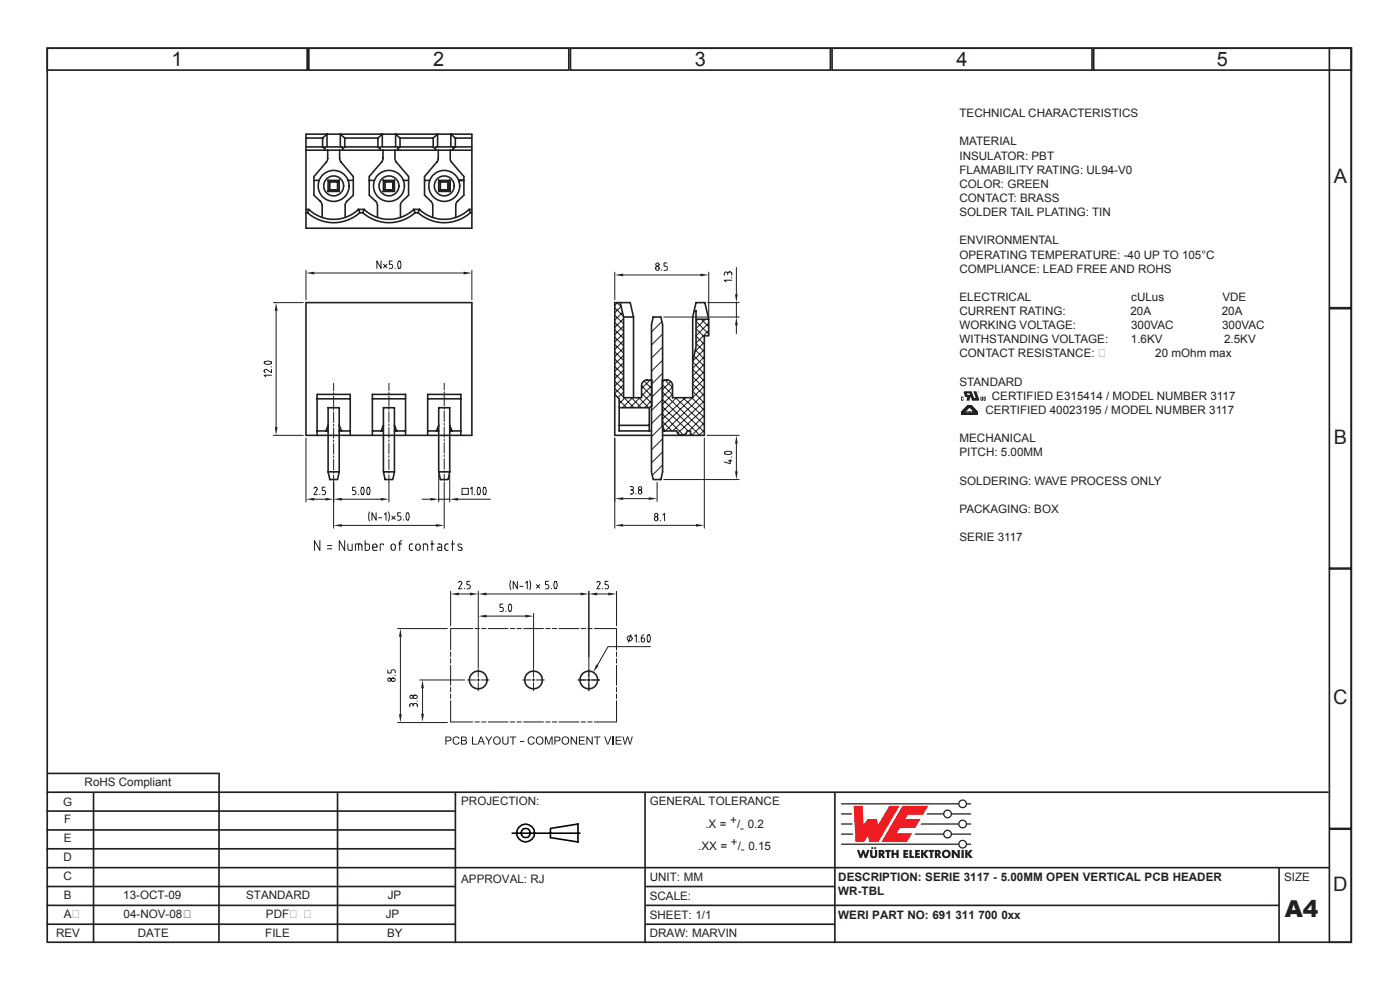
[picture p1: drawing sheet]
<svg xmlns="http://www.w3.org/2000/svg" width="297mm" height="210mm" viewBox="0 0 297 210" stroke-linecap="round" stroke-linejoin="round" font-family="sans-serif">
<g fill="none" stroke="#231f20" stroke-width=".35">
<path d="M10 10.2h276.7v189.7h-276.7zM10 10.2h55.2v4.7h-55.2zM65.5 10.2h55.2v4.7h-55.2zM121 10.2h55.2v4.7h-55.2zM176.5 10.2h55.2v4.7h-55.2zM232 10.2h54.7v4.7h-54.7zM282 10.2h4.7v55.1h-4.7zM282 65.5h4.7v55h-4.7zM282 120.7h4.7v55h-4.7zM9.8 168h272M9.8 176h86.7M9.8 172h86.7"/>
<path d="M9.9 164.1h36.7M19.8 168v32M46.5 164l-.1 36M71.6 168v32M96.6 168v32M136.8 168v32M177.1 168v32M282 175.9h4.7v24h-4.7zM9.8 192h86.7M9.8 188h86.7M9.8 196h86.7M9.8 184h272.2"/>
<path d="M9.8 180h86.7M137 192h134.3M137 188h40.1M137 196h40.1M271.3 184v16"/>
</g>
<g fill="none" stroke="#000" stroke-width=".34">
<path d="M108.6 176.7h14.4M116.8 175.7l5.8-.9v3.8l-5.8-.9z"/>
<circle cx="111.5" cy="176.7" r="1.88"/>
<circle cx="111.5" cy="176.7" r="1.02"/>
</g>
<g fill="#ee1d23">
<path d="M181.1 170.9h1.9l.2 4 .9-1.2h2l.2 1.3 2.4-4.1h2.1l-4.5 7.7h-1.9l-.2-1.3-.9 1.3h-1.8z"/>
<path d="M191.4 170.9h5.5l-1.1 1.9h-3.2l-.6 .9h3.3l-1.1 1.9h-3.3l-.6 1.1h3.2l-1.1 1.9h-5.4z"/>
</g>
<g fill="#231f20">
<path d="M181.8 180.3h.5l.3 1 .3-1h.4l.3 1 .4-1h.5l-.6 1.7h-.5l-.3-1-.3 1h-.4z"/>
<path d="M184.6 180.3h.5v1.2l.2 .1 .3-.1v-1.2h.5v1.1a.76 .76 0 0 1-.8 .6 .76 .76 0 0 1-.7-.6z"/>
<path d="M187.8 180.3h1.2v.4h-.4v1.3h-.5l.1-1.3h-.4z"/>
<path d="M189.1 180.3h.5v.6h.6v-.6h.5l-.1 1.7h-.4v-.7h-.6v.7h-.5z"/>
<path d="M191.6 180.3h1.1v.4h-.6v.2h.5v.4h-.5v.3h.6v.4h-1.1z"/>
<path d="M192.9 180.3h.5v1.3h.5v.4h-1z"/>
<path d="M194.1 180.3h1v.4h-.5v.2h.5v.4h-.5v.3h.6v.4h-1.1z"/>
<path d="M195.4 180.3h.5v.7l.5-.7h.6l-.7 .8 .7 .9h-.6l-.5-.7v.7h-.5z"/>
<path d="M197 180.3h1.2v.4h-.4v1.3h-.5v-1.3h-.3z"/>
<path d="M201.9 180.3h.5l.8 1-.1-1h.5v1.7h-.5l-.7-1.1v1.1h-.5z"/>
<path d="M204 180.3h.5v1.7h-.5z"/>
<path d="M204.7 180.3h.5v.7l.5-.7h.6l-.6 .8 .7 .9h-.6l-.6-.7v.7h-.5z"/>
<circle cx="185" cy="179.9" r=".22"/>
<circle cx="185.7" cy="179.9" r=".22"/>
</g>
<g fill="#231f20">
<path d="M186.4 180.3h.5a.55 .55 0 0 1 .7 .3 .55 .55 0 0 1-.3 .7l.5 .7h-.5l-.4-.6v.6h-.5zM186.9 180.7v.3h.2v-.2z" fill-rule="evenodd"/>
<path d="M198.3 180.3h.6a.55 .55 0 0 1 .6 .3 .55 .55 0 0 1-.2 .7l.4 .7h-.5l-.4-.6v.6h-.5zM198.8 180.7v.3h.2l.1-.2z" fill-rule="evenodd"/>
<path d="M199.8 181.1a.95 .95 0 0 1 1.9 0 .95 .95 0 0 1-1.9 0zM200.3 181.2a.5 .5 0 0 0 1 0 .5 .5 0 0 0-1 0z" fill-rule="evenodd"/>
</g>
<path d="M178.4 176.9h2.6M178.4 174.8h2.4M178.4 172.6h2.3" fill="none" stroke="#231f20" stroke-width=".27"/>
<g fill="#231f20">
<path d="M203.5 170.5a.7 .7 0 0 1 1.4 0 .7 .7 0 0 1-1.4 0zM178.4 170.4h24.9a.94 .94 0 0 1 .9-.8 .94 .94 0 0 1 1 .8h.8v.2h-.8a.94 .94 0 0 1-1 .9 .94 .94 0 0 1-.9-.9h-24.9z" fill-rule="evenodd"/>
<path d="M200.3 172.6a.7 .7 0 0 1 1.4 0 .7 .7 0 0 1-1.4 0zM196.7 172.5h3.4a.94 .94 0 0 1 .9-.8 .94 .94 0 0 1 1 .8h4v.3h-4a.94 .94 0 0 1-1 .8 .94 .94 0 0 1-.9-.8h-3.6z" fill-rule="evenodd"/>
<path d="M203.5 174.8a.7 .7 0 0 1 1.4 0 .7 .7 0 0 1-1.4 0zM195.4 174.7h7.9a.94 .94 0 0 1 .9-.9 .94 .94 0 0 1 1 .9h.8v.2h-.8a.94 .94 0 0 1-1 .8 .94 .94 0 0 1-.9-.8h-8z" fill-rule="evenodd"/>
<path d="M200.3 176.9a.7 .7 0 0 1 1.4 0 .7 .7 0 0 1-1.4 0zM194.2 176.8h5.9a.94 .94 0 0 1 .9-.8 .94 .94 0 0 1 1 .8h4v.3h-4a.94 .94 0 0 1-1 .8 .94 .94 0 0 1-.9-.8h-6.1z" fill-rule="evenodd"/>
<path d="M203.5 179.1a.7 .7 0 0 1 1.4 0 .7 .7 0 0 1-1.4 0zM178.4 178.9h24.9a.94 .94 0 0 1 .9-.8 .94 .94 0 0 1 1 .8h.8v.3h-.8a.94 .94 0 0 1-1 .8 .94 .94 0 0 1-.9-.8h-24.9z" fill-rule="evenodd"/>
</g>
<path d="M64.9 57.3v6.3M66.7 57.9h31.6M100.1 57.3v6.3" fill="none" stroke="#231f20" stroke-width=".22"/>
<g fill="#231f20">
<path d="M64.9 57.9l1.8-.3v.6z"/>
<path d="M98.3 57.6l1.8 .3-1.8 .3z"/>
</g>
<path d="M80.8 55.4v1.5l-.8-1.5v1.5M81.4 56.1l.7 .7M82.1 56.1l-.7 .7M83.2 55.4h-.6v.7h.4a.44 .44 0 0 1 .3 .4 .44 .44 0 0 1-.3 .4h-.4M83.8 56.9h.1M84.5 55.4h.1a.89 .89 0 0 1 .1 1.6l-.2-.1a1.49 1.49 0 0 1 0-1.5zM70.8 102.3v9.7M72.5 111.4h20M94.2 102.3v9.7" fill="none" stroke="#231f20" stroke-width=".22"/>
<g fill="#231f20">
<path d="M70.8 111.4l1.7-.2v.5z"/>
<path d="M92.5 111.2l1.7 .2-1.7 .3z"/>
</g>
<g fill="none" stroke="#231f20" stroke-width=".22">
<path d="M58 64.2h6.3M58.6 66v24.6M58 92.3h6.3M78.4 108.6l-.2 .8 .2 1.1M79.8 108.8v1.6l-.9-1.6v1.6M80.3 109.8h.7M81.5 109.1l.4-.3v1.6M82.4 108.6l.2 .8-.2 1.1M83.1 109.5l.7 .7M83.8 109.5l-.7 .7M85 108.8h-.6v.7h.3a.45 .45 0 0 1 .4 .4 .45 .45 0 0 1-.4 .5h-.3M85.6 110.3v.1"/>
<path d="M86.3 108.9l.2-.1a1.05 1.05 0 0 1 0 1.6l-.2-.1a1.6 1.6 0 0 1 0-1.4z"/>
</g>
<g fill="#231f20">
<path d="M58.3 90.6h.6l-.3 1.7z"/>
<path d="M58.6 64.2l.3 1.8h-.6z"/>
</g>
<path d="M56.1 76.8a1.14 1.14 0 0 1 1.5 .1 1.07 1.07 0 0 1-1.6 0zM57.5 77.8h.1M57.6 79.6h-1.6l.4 .3M57.6 78.4v.7l-1-.7a.35 .35 0 0 0-.5 .2 .35 .35 0 0 0 .2 .5M89.5 105.9h1.8M93.1 100.7v5.8M93.1 105.9h2.3M95.4 100.7v5.8M97.2 105.9h6.8" fill="none" stroke="#231f20" stroke-width=".22"/>
<g fill="#231f20">
<path d="M91.3 105.6l1.8 .3-1.8 .3z"/>
<path d="M95.4 105.9l1.8-.3v.6z"/>
</g>
<path d="M98 103.6h1.3v1.3h-1.3zM99.8 103.7l.4-.4v1.6M100.7 104.9h.1M101.4 103.4l.2-.1a1.09 1.09 0 0 1 0 1.6h-.2a1.49 1.49 0 0 1 0-1.5zM102.6 103.4l.2-.1a1.05 1.05 0 0 1 0 1.6h-.2a1.64 1.64 0 0 1 0-1.5zM95.6 125.4v7.3M97.4 126h2.3M101.5 125.4v16.4" fill="none" stroke="#231f20" stroke-width=".22"/>
<g fill="#231f20">
<path d="M99.7 125.7l1.8 .3-1.8 .3z"/>
<path d="M95.6 126l1.8-.3v.6z"/>
</g>
<path d="M97.3 123.6a.36 .36 0 0 1 .5-.3 .36 .36 0 0 1 .1 .6l-.6 1h.7M98.5 124.8v.1M99.7 123.3h-.6v.7h.3a.45 .45 0 0 1 .4 .5 .45 .45 0 0 1-.4 .4h-.3M103.2 130.7h8.2M113.2 130.1v11.7" fill="none" stroke="#231f20" stroke-width=".22"/>
<g fill="#231f20">
<path d="M101.5 130.7l1.7-.3v.6z"/>
<path d="M111.4 130.4l1.8 .3-1.8 .3z"/>
</g>
<path d="M103.2 126h20M106.7 128.1h-.6v.8h.3a.44 .44 0 0 1 .4 .4 .44 .44 0 0 1-.4 .4h-.3M107.3 129.6v.1M108 128.2h.1a.89 .89 0 0 1 .1 1.5l-.2-.1a1.49 1.49 0 0 1 0-1.4zM124.9 125.4v16.4" fill="none" stroke="#231f20" stroke-width=".22"/>
<g fill="#231f20">
<path d="M101.5 126l1.7-.3v.6z"/>
<path d="M123.2 125.7l1.7 .3-1.7 .3z"/>
</g>
<g fill="none" stroke="#231f20" stroke-width=".22">
<path d="M108.4 123.2l-.2 .7 .2 1.2M109.8 123.3v1.6l-.9-1.6v1.6M110.3 124.4h.7M111.5 123.7l.4-.4v1.6M112.4 123.2l.2 .7-.2 1.2M113.8 124l.7 .7M114.5 124l-.7 .7M116.4 123.3h-.7v.7h.4a.45 .45 0 0 1 .4 .5 .45 .45 0 0 1-.4 .4h-.4M117 124.8v.1M117.7 123.4l.2-.1a1.09 1.09 0 0 1 0 1.6l-.2-.1a1.46 1.46 0 0 1 0-1.4zM124.9 125.4v14M126.7 126h2.3"/>
<path d="M130.8 125.4v7.3"/>
</g>
<g fill="#231f20">
<path d="M124.9 126l1.8-.3v.6z"/>
<path d="M129 125.7l1.8 .3-1.8 .3z"/>
</g>
<path d="M126.6 123.6a.35 .35 0 0 1 .5-.3 .35 .35 0 0 1 .2 .6l-.7 1h.7M127.9 124.8v.1M129 123.3h-.6v.7h.3a.45 .45 0 0 1 .4 .5 .45 .45 0 0 1-.4 .4h-.3M89 144.2h9.6M89.6 146v5.4" fill="none" stroke="#231f20" stroke-width=".22"/>
<g fill="#231f20">
<path d="M89.6 144.2l.3 1.8h-.6z"/>
<path d="M89.3 151.4h.6l-.3 1.7z"/>
</g>
<g fill="none" stroke="#231f20" stroke-width=".22">
<path d="M84.4 133.3h10.5M84.9 135.1v16.4M84.4 153.3h10.5M87.7 149.6a.36 .36 0 0 0-.4-.4 .36 .36 0 0 0-.4 .4v.3M87.7 149.6a.44 .44 0 0 1 .4-.4 .44 .44 0 0 1 .4 .4v.3M87.7 149.6v.1M88.5 148.7h.1"/>
<circle cx="87.3" cy="147.8" r=".36"/>
<circle cx="88.1" cy="147.9" r=".41"/>
</g>
<g fill="#231f20">
<path d="M84.9 133.3l.3 1.8h-.6z"/>
<path d="M84.6 151.5h.6l-.3 1.8z"/>
</g>
<g fill="none" stroke="#231f20" stroke-width=".22">
<path d="M130.4 92.9v13.5M132.2 105.8h5.4M139.4 102.3v4.1M82.3 142.2v.6h.7v-.4a.45 .45 0 0 1 .4-.4 .45 .45 0 0 1 .4 .4v.4M83.8 143.3h.1"/>
<circle cx="82.6" cy="144.2" r=".35"/>
<circle cx="83.4" cy="144.2" r=".41"/>
</g>
<g fill="#231f20">
<path d="M137.6 105.5l1.8 .3-1.8 .3z"/>
<path d="M130.4 105.8l1.8-.3v.6z"/>
</g>
<g fill="none" stroke="#231f20" stroke-width=".22">
<path d="M150 92.3h6.8M156.2 94.1v5.9M133.7 103.2h.3a.35 .35 0 0 1 .4 .4 .35 .35 0 0 1-.4 .3M133.8 103.9h.2M134 103.9a.45 .45 0 0 1 .4 .5 .45 .45 0 0 1-.4 .4h-.3M134.9 104.7v.1M140.8 101.7h16"/>
<circle cx="135.7" cy="104.4" r=".41"/>
<circle cx="135.8" cy="103.6" r=".36"/>
</g>
<g fill="#231f20">
<path d="M156.2 92.3l.3 1.8h-.6z"/>
<path d="M155.9 100h.6l-.3 1.7z"/>
</g>
<path d="M156.2 56.7v5.7M140.8 67.3h16M150.1 64.2h6.7M156.2 64.2v3.1M156.2 69v1.8M153.8 95.9a1.12 1.12 0 0 1 1.4 .2 1.09 1.09 0 0 1-1.5 0zM154.5 97.7h.7M154.9 97.5v.9l-1.2-.4M155.2 97h.1" fill="none" stroke="#231f20" stroke-width=".22"/>
<g fill="#231f20">
<path d="M156.2 67.3l.3 1.7h-.6z"/>
<path d="M155.9 62.4h.6l-.3 1.8z"/>
</g>
<path d="M130.4 57.7v5.9M132.2 58.3h16.4M150.4 57.7v9.4M154.4 58a.35 .35 0 0 0-.4-.3 .35 .35 0 0 0-.3 .3v.4M154.4 58a.45 .45 0 0 1 .4-.3 .45 .45 0 0 1 .4 .3v.4M154.4 58v.2M155.2 58.9h.1M155.2 59.4h-1.5l.3 .4" fill="none" stroke="#231f20" stroke-width=".22"/>
<g fill="#231f20">
<path d="M148.6 58l1.8 .3-1.8 .3z"/>
<path d="M130.4 58.3l1.8-.3v.6z"/>
</g>
<g fill="none" stroke="#231f20" stroke-width=".22">
<path d="M140.3 57.3v.1M141.5 55.8h-.6v.7h.3a.45 .45 0 0 1 .4 .4 .45 .45 0 0 1-.4 .5h-.3M130.4 79.3l1.9 1.9M130.4 77.7l1.9 1.9M130.4 76.2l1.9 1.8M130.4 74.6l1.9 1.9M130.4 73l1.9 1.9M130.4 71.5l1.9 1.9M130.4 69.9l1.9 1.9M130.4 68.4l1.9 1.9M130.4 66.8l1.9 1.9M130.4 65.3l1.9 1.8"/>
<path d="M130.9 64.2l.9 .9M131 64.2l-.6 .6M131.8 65l-1.4 1.4M132.1 66.3l-1.7 1.6M132.3 67.6l-1.9 1.9M132.3 69.1l-1.9 1.9M132.3 70.7l-1.9 1.9M132.3 72.3l-1.9 1.8M132.3 73.8l-1.9 1.9M132.3 75.4l-1.9 1.8M132.3 76.9l-1.9 1.9M132.3 78.5l-1.9 1.8"/>
<path d="M140.4 68.2l-2.2 2.2M140.6 79.2l-2.4 2.3M140.6 76.4l-2.4 2.3M140.6 73.6l-2.4 2.4M140.6 70.8l-2.4 2.4M147 79.9l2.4 2.5M147 78.4l2.4 2.4M147 76.8l2.4 2.5M147.2 75.5l2.2 2.2M147.5 74.2l1.9 2M147.7 71.3l1.7 1.7M147.7 69.7l1.7 1.8"/>
<path d="M148.1 67.7l-.4 .4 2.7 2.8M148.8 67.7l1.6 1.6M149.4 72.6l-2 2M149.4 74.1l-2.4 2.5M149.4 75.7l-2.4 2.5M149.4 77.3l-2.4 2.4M149.4 78.8l-2.4 2.5M149.6 67.7l-1.9 2M150.4 67.7v.1M150.4 68.5l-2.7 2.7M150.4 70.1l-2.7 2.7 1.7 1.8M130.4 82.4l1.9 1.9"/>
<path d="M130.4 80.8l1.9 1.9M131.4 86.4v.1M131.4 84.9l1.6 1.6M132.3 80l-1.9 1.9M132.3 81.6l-1.9 1.9M132.3 83.1l-1.2 1.2M132.4 84.4l2.1 2.1M132.6 84.4l-1.2 1.2M134 84.4l2.1 2.1M134.2 84.4l-2.1 2.1M135.5 84.4l2.1 2.1M135.7 84.4l-2.1 2.1"/>
<path d="M136.1 83.4l2.1 2.1M136.1 81.9l2.1 2.1M136.6 80.8l1.6 1.6M137.9 80.6l-1.8 1.8M138 80.6l.2 .3M138.2 87.1l2.4-2.4 7.9 7.6M138.2 81.9l-2.1 2.1M138.2 83.4l-3 3.1M138.2 85l-1.5 1.5M140.5 89.4l2 2M140.5 87.8l4.4 4.4M140.5 86.2l5.5 5.2"/>
<path d="M140.6 98.6l-2.2 2.2M140.6 87.5l-2.4 2.4M140.6 95.9l-2.4 2.3M140.6 93.1l-2.4 2.3M140.6 90.3l-2.4 2.3M140.6 82l-2.4 2.3M140.6 83.2l8.8 8.5M140.6 81.6l2.1 2.1M141 80.6l-.4 .5M141.1 80.6l1.6 1.6M142.3 80.9l-1.7 1.8M142.7 82.1l-2.1 2.1"/>
<path d="M142.7 83.6l-2.2 2.2M143.3 84.4l6.1 5.7M143.5 84.4l-3 3M144.8 84.4l4.6 4.1M145.4 84.4l-4.9 4.5M145.6 91.9l-.2 .3M146.5 91.9l.5 .4M146.8 84.4l2.6 2.6M147 83l2.4 2.5M147 81.5l2.4 2.4M149.4 80.4l-2.4 2.4M149.4 81.9l-8.8 8.5"/>
<path d="M149.4 83.5l-8.3 7.9M149.4 85.1l-6.7 6.3M149.4 86.6l-5.7 5.3M149.4 88.1l-3.3 3.3M149.4 89.7l-2.6 2.6M149.4 91.3l-1.1 1M67.9 114.7v2.1l-1.2-2.1v2.1M69.5 116.4h.9M69.5 115.7h.9M73.1 114.7v2.1l-1.1-2.1v2.1M73.8 115.4v1.1l.4 .3h.5v-1.4M75.4 116.8v-1.4l1.3 .1 .1 1.3"/>
<path d="M76.1 115.4v1.4M77.5 114.7v2.1l.6-.1 .3-.3v-.8l-.3-.2h-.6M79.1 116.1h.9a.48 .48 0 0 0-.3-.7 .48 .48 0 0 0-.6 .4l.1 .8 .8 .2M81.4 115.6v-.2h-.7v1.4M83.1 115.5l.3-.1 .3 .1 .2 .8a.46 .46 0 0 1-.5 .5 .46 .46 0 0 1-.4-.5zM84.6 115.4h.6M85.2 114.7l-.4 .3v1.8M87.5 115.4h-.4l-.3 .4 .2 .8 .5 .2M88.4 115.5l.3-.1 .3 .1 .1 .8a.46 .46 0 0 1-.4 .5 .46 .46 0 0 1-.5-.5zM89.8 116.8v-1.4l.8 .1 .1 1.3M91.4 115.4h.7M91.6 114.7v2.1"/>
<path d="M92.9 115.4h.6l.2 .2v1.2h-.6a.34 .34 0 0 1-.3-.4 .34 .34 0 0 1 .3-.3h.6M95.1 115.4h-.5l-.2 .4 .1 .8 .6 .2M95.8 115.4h.7M96 114.7v2.1M97.9 115.5l-.6-.1-.2 .3 .2 .2 .7 .4v.3l-.2 .2-.7-.2M95.6 138.3v1M95.6 139.7v1M100.3 133.3h-4.7v4.6M100.8 133.3h.9M102.2 133.3h.9M103.6 133.3h4.2M108.3 133.3h.9"/>
<path d="M109.7 133.3h.9M111.1 133.3h4.2M115.8 133.3h.9M117.2 133.3h.9M118.6 133.3h4.2M123.3 133.3h.9M124.7 133.3h.9M126.1 133.3h4.7v4.6M130.8 138.3v1M130.8 139.7v1M133.8 134.6l-.5 1.6M134.6 135l.4-.4v1.6"/>
<path d="M135.5 136.1v.1M136.6 134.6a.92 .92 0 0 0-.2 1.6 .48 .48 0 0 0 .4-.4 .48 .48 0 0 0-.3-.5h-.5M137.5 134.6h.1a1.05 1.05 0 0 1 0 1.6l-.1-.1a1.38 1.38 0 0 1 0-1.5zM138 137.2h-9l-2.3 3.9M95.6 148.6v4.5h4.7M95.6 141.1v4.3M95.6 145.8v1M95.6 147.2v1M100.8 153.1h.9M102.2 153.1h.9M103.6 153.1h4.2M108.3 153.1h.9"/>
<path d="M109.7 153.1h.9M111.1 153.1h4.2M115.8 153.1h.9M117.2 153.1h.9M118.6 153.1h4.2M123.3 153.1h.9M124.7 153.1h.9M130.8 148.6v4.5h-4.7M130.8 141.1v4.3M130.8 145.8v1M130.8 147.2v1"/>
<circle cx="139.4" cy="56.9" r=".41"/>
<circle cx="139.5" cy="56.1" r=".36"/>
<circle cx="133.6" cy="135.4" r=".53"/>
</g>
<g fill="none" stroke="#231f20" stroke-width=".34">
<path d="M64.9 28.5h35.2v19.9h-35.2zM64.9 31.9h35.2M64.9 29.3h3.5M64.9 31.2h3.5M66.6 38.3h1.1M68.4 31.2l.5 .4M68.4 29.3l1-.8v2.7M68.4 29.3v1.9M68.9 31.9v-.7h3.8v.7M69.5 31.9l-.1 2.3-2.8 3.2v4l1.6 1.7 .1 3M69.6 38.3l.4 .3h1.6M69.6 38.3h2.4"/>
<path d="M69.6 38.3v2.3M70 38.6v1.7M71.6 38.6v1.7M72 38.3l-.4 .3M72 38.3v2.3M72.1 31.9l.1 2.2 2.7 3.3v4l-1.6 1.7-.1 3M73.1 29.3h7.1l.9-.8v2.7M73.1 31.2h7.1M73.1 31.2l-.4 .4M73.1 29.3l-.9-.8v2.7M73.1 29.3v1.9M73.9 38.3h1"/>
<path d="M78.3 38.3h1.1M80.2 31.2l.4 .4M80.2 29.3v1.9M80.6 31.9v-.7h3.8v.7M81.2 31.9l-.1 2.2-2.8 3.3v4l1.7 1.7 .1 3M81.3 38.3l.4 .3h1.6M81.3 38.3h2.4M81.3 38.3v2.3M81.7 38.6v1.7M83.3 38.6v1.7M83.7 38.3l-.4 .3M83.7 38.3v2.3"/>
<path d="M83.8 31.9l.1 2.2 2.8 3.3v4l-1.7 1.7v3M83.9 31.2v-2.7l1 .8v1.9M84.9 29.3h7l.9-.8v2.7M84.9 31.2h7M84.9 31.2l-.5 .4M85.6 38.3h1.1M90.1 38.3h1.1M91.9 31.2l.5 .4M91.9 29.3v1.9M92.4 31.9v-.7h3.7v.7M93 31.9l-.1 2.2-2.8 3.3v4l1.6 1.7 .1 3M93.1 38.3v2.3l.3-.3"/>
<path d="M93.1 38.3h2.3M93.1 38.3l.3 .3M93.4 38.6h1.7M93.4 38.6v1.7M95.1 38.6v1.7l.3 .3M95.4 38.3l-.3 .3M95.4 38.3v2.3M95.5 31.9l.1 2.3 2.8 3.2v4l-1.6 1.7-.1 3M95.6 31.2v-2.7l1 .8v1.9M96.6 29.3h3.5M96.6 31.2h3.5M96.6 31.2l-.5 .4"/>
<path d="M97.3 38.3h1.1M64.9 44.4h.6l-.3 .7M64.9 45.1h.3M65.2 45.1a8.3 8.3 0 0 0 11.1 0M65.5 44.4a7.6 7.6 0 0 0 10.5 0M70 40.3h1.6M70 40.3l-.4 .3M71.6 40.3l.4 .3h-2.4M76 44.4l.3 .7M76 44.4h1.3M77 45.1a8.3 8.3 0 0 0 11 0M77.3 44.4a7.6 7.6 0 0 0 10.5 0"/>
<path d="M77.3 44.4l-.3 .7h-.7M81.7 40.3h1.6M81.7 40.3l-.4 .3M83.3 40.3l.4 .3h-2.4M87.8 44.4l.2 .7h.7M87.8 44.4h1.2M88.7 45.1a8.3 8.3 0 0 0 11.1 0M89 44.4a7.6 7.6 0 0 0 10.5 0h.6M89 44.4l-.3 .7M93.1 40.6h2.3M93.4 40.3h1.7M64.9 64.2h35.2v28.1h-35.2z"/>
<path d="M131.6 64.2l.7 3.1M132.3 67.3v17.1h3.8v-2.6l.1-.5 .4-.4a2.01 2.01 0 0 1 1.7-.3v5.5l-.6 .4M132.3 67.3h2.1M134.4 67.3l-.7-3.1h-3.3v28.1h7.8M134.4 67.3v17.1M138.6 67.3h1.6l.4 1.6v31.2l-.4 1.6h-1.6l-.4-1.6v-31.2zM138.6 67.3h.1M147.3 66h.4v7.6l-.7 3M147.7 67.7h2.7l-.9-3.5h-1.8l-.7 3.1v17.1h-4.3v-2.6l-.1-.5-.4-.4a2.09 2.09 0 0 0-1.7-.3v9.6l.5 1.2M150.4 67.7v3.5h-1M67.3 92.3v-8.6h7v8.6M67.3 84.6h7"/>
<path d="M67.3 91.4h2.3M69.6 86.5h2.4v13.6h-2.4zM69.6 90.2l-.5 1.2M72 91.4h2.3M72 90.2l.4 1.2M79 92.3v-8.6h7v8.6M79 84.6h7M79 91.4h2.3M81.3 86.5h2.4v13.6h-2.4zM81.3 90.2l-.4 1.2M83.7 91.4h2.3M83.7 90.2l.5 1.2"/>
<path d="M90.7 92.3v-8.6h7.1v8.6M90.7 84.6h7.1M90.7 91.4h2.4M93.1 86.5h2.3v13.6h-2.3zM93.1 90.2l-.5 1.2M95.4 91.4h2.4M95.4 90.2l.5 1.2M130.4 83.7l1 .9v6.8h6.8M131.4 86.5h6.3M131.4 90.2h6.3M137.7 86.5v4.9M140.6 91.4h3a1.13 1.13 0 0 0 1.1 .9 1.13 1.13 0 0 0 1.1-.9h.7v.9"/>
<path d="M140.6 92.3h8.8M69.6 100.1l.4 1.6h1.6l.4-1.6M81.3 100.1l.4 1.6h1.6l.4-1.6M93.1 100.1l.3 1.6h1.7l.3-1.6"/>
<circle cx="70.8" cy="39.4" r="3.3"/>
<circle cx="70.8" cy="39.4" r="2.12"/>
<circle cx="82.5" cy="39.4" r="3.3"/>
<circle cx="82.5" cy="39.4" r="2.12"/>
<circle cx="94.2" cy="39.4" r="3.3"/>
<circle cx="94.2" cy="39.4" r="2.12"/>
<circle cx="101.5" cy="144.2" r="1.88"/>
<circle cx="113.2" cy="144.2" r="1.88"/>
<circle cx="124.9" cy="144.2" r="1.88"/>
</g>
<g fill="none" stroke="#231f20" stroke-width=".21">
<path d="M70.8 81.3v1.6M70.8 83.3v.4M70.8 84v2.3M70.8 86.6v.4M70.8 87.4v2.2M70.8 90v.4M70.8 90.7v2.3M70.8 93.4v.3M70.8 94.1v2.2M70.8 96.7v.4M70.8 97.4v2.3M82.5 81.3v1.6"/>
<path d="M82.5 83.2v.4M82.5 84v2.2M82.5 86.6v.4M82.5 87.3v2.3M82.5 89.9v.4M82.5 90.7v2.2M82.5 93.3v.4M82.5 94v2.3M82.5 96.6v.4M82.5 97.4v2.2M82.5 100v.4M94.2 81.3v1.4"/>
<path d="M94.2 83.1v.4M94.2 83.8v2.3M94.2 86.4v.4M94.2 87.2v2.2M94.2 89.8v.4M94.2 90.5v2.3M94.2 93.2v.3M94.2 93.9v2.2M94.2 96.5v.4M94.2 97.3v2.2M94.2 99.9v.3M70.8 100v.4"/>
<path d="M70.8 100.8v1.6M82.5 100.8v1.5M94.2 100.6v1.4M99.2 144.2h1.7M101.2 144.2h.5M101.5 142v1.6M101.5 143.9v.6M101.5 144.8v1.7M102 144.2h1.7M110.9 144.2h1.7M112.9 144.2h.6M113.2 142v1.6"/>
<path d="M113.2 143.9v.6M113.2 144.8v1.7M113.8 144.2h1.7M122.6 144.2h1.7M124.6 144.2h.6M124.9 142v1.6M124.9 143.9v.6M124.9 144.8v1.7M125.5 144.2h1.7"/>
</g>
<path d="M126.5 140.9l.5 .3-1.1 1.4z" fill="#231f20"/>
<path d="M99.5 44.4l.3 .7h.3" fill="none" stroke="#231f20" stroke-width=".34"/>
<path d="M130.4 92.9v19.1M149.4 92.9v19.1M132.2 111.4h15.5" fill="none" stroke="#231f20" stroke-width=".22"/>
<g fill="#231f20">
<path d="M130.4 111.4l1.8-.3v.6z"/>
<path d="M147.7 111.1l1.7 .3-1.7 .3z"/>
</g>
<g fill="none" stroke="#231f20" stroke-width=".22">
<path d="M70.8 102.3v4.2M72.5 105.9h8.3M82.5 102.3v4.2M140.1 110.4v.1M140.6 109.2l.4-.3v1.6"/>
<circle cx="139.2" cy="110" r=".41"/>
<circle cx="139.2" cy="109.2" r=".35"/>
</g>
<path d="M149.4 71.2v21.1" fill="none" stroke="#231f20" stroke-width=".34"/>
<g fill="#231f20">
<path d="M70.8 105.9l1.7-.3v.6z"/>
<path d="M80.8 105.6l1.7 .3-1.7 .3z"/>
</g>
<path d="M64.9 92.9v13.6M66.7 105.9h2.3M70.8 102.3v4.2M75.4 103.3h-.6v.7h.3a.45 .45 0 0 1 .4 .5 .45 .45 0 0 1-.4 .4h-.3M76 104.8v.1M76.8 103.4l.1-.1a1.05 1.05 0 0 1 0 1.6l-.2-.1a1.38 1.38 0 0 1 .1-1.4zM78 103.4a.9 .9 0 0 1 .1 1.5l-.1-.1a1.46 1.46 0 0 1 0-1.4z" fill="none" stroke="#231f20" stroke-width=".22"/>
<g fill="#231f20">
<path d="M69 105.6l1.8 .3-1.8 .3z"/>
<path d="M64.9 105.9l1.8-.3v.6z"/>
</g>
<path d="M66.6 103.6a.36 .36 0 0 1 .5-.2 .36 .36 0 0 1 .1 .5l-.6 1h.7M67.8 104.8v.1M69 103.3h-.6v.7h.3a.45 .45 0 0 1 .4 .5 .45 .45 0 0 1-.4 .4h-.3" fill="none" stroke="#231f20" stroke-width=".22"/>
<g fill="#231f20">
<path d="M96.2 156.4a.75 .75 0 0 1 1.3 .3l-.2 .1a.6 .6 0 0 0-.9-.2 .6 .6 0 0 0-.1 .9 .52 .52 0 0 0 .5 .3 .52 .52 0 0 0 .5-.5l.2 .1a.83 .83 0 0 1-1.2 .5 .83 .83 0 0 1-.2-1.3z"/>
<path d="M100.1 156.2h.3v1.5h.8v.3h-1.1z"/>
<path d="M102.9 156.2h.3l.5 .8 .5-.8h.3l-.7 1v.8h-.2v-.8z"/>
<path d="M106.5 156.2h.3v1a.46 .46 0 0 0 .4 .6 .46 .46 0 0 0 .5-.6v-1h.2v1a.68 .68 0 0 1-.7 .8 .68 .68 0 0 1-.7-.8z"/>
<path d="M108.1 156.2h1.4v.2h-.6v1.6h-.2v-1.6h-.6z"/>
<path d="M110.4 157.2h.6v.2h-.6z"/>
<path d="M112.2 156.4a.75 .75 0 0 1 1.2 .3l-.2 .1a.6 .6 0 0 0-.9-.2 .6 .6 0 0 0-.1 .9 .52 .52 0 0 0 .6 .3 .52 .52 0 0 0 .4-.5l.3 .1a.83 .83 0 0 1-1.2 .5 .83 .83 0 0 1-.3-1.3z"/>
<path d="M115.6 156.2h.3l.5 1.5 .5-1.5h.3v1.8h-.2v-1.5l-.5 1.5h-.2l-.5-1.5v1.5h-.2z"/>
<path d="M121.1 156.2h.2l.9 1.4v-1.4h.2v1.8h-.2l-.9-1.4v1.4h-.2z"/>
<path d="M122.8 156.2h1.2v.2h-1v.6h1v.2h-1v.5h1.1v.3h-1.3z"/>
<path d="M124.4 156.2h.2l.9 1.4v-1.4h.3v1.8h-.3l-.9-1.4v1.4h-.2z"/>
<path d="M126 156.2h1.4v.2h-.6v1.6h-.2v-1.6h-.6z"/>
<path d="M128.2 156.2h.2l.5 1.6 .6-1.6h.2l-.6 1.8h-.3z"/>
<path d="M130 156.2h.2v1.8h-.2z"/>
<path d="M130.6 156.2h1.2v.2h-1v.6h1v.2h-1v.5h1.1v.3h-1.3z"/>
<path d="M132 156.2h.3l.3 1.5 .4-1.5h.3l.4 1.5 .3-1.5h.2l-.4 1.8h-.2l-.5-1.6-.4 1.6h-.2z"/>
<path d="M94.5 156.2h.6a.53 .53 0 0 1 .7 .5 .53 .53 0 0 1-.7 .5h-.4v.8h-.2zM94.7 156.4v.6h.6a.31 .31 0 0 0 .2-.4 .31 .31 0 0 0-.4-.2z"/>
<path d="M97.8 156.2h.6a.44 .44 0 0 1 .6 .3 .44 .44 0 0 1-.2 .5 .48 .48 0 0 1 .3 .6 .48 .48 0 0 1-.6 .4h-.7zM98 156.4v.6h.4a.29 .29 0 0 0 .4-.3 .29 .29 0 0 0-.4-.3zM98 157.2v.5h.8a.32 .32 0 0 0 0-.4 .32 .32 0 0 0-.4-.1z"/>
<path d="M101.9 156.2h.3l.7 1.8h-.3l-.2-.6h-.7l-.2 .6h-.2zM102.1 156.4l-.3 .8h.6z"/>
<path d="M104.6 157.1a.86 .86 0 0 1 1.7 0 .86 .86 0 0 1-1.7 0zM105 156.6a.65 .65 0 0 0-.1 1 .65 .65 0 0 0 1-.1 .65 .65 0 0 0 0-.9 .65 .65 0 0 0-.9 0z"/>
<path d="M113.7 157.1a.86 .86 0 0 1 1.7 0 .86 .86 0 0 1-1.7 0zM114.1 156.6a.65 .65 0 0 0-.1 1 .65 .65 0 0 0 1-.1 .65 .65 0 0 0-.1-.9 .65 .65 0 0 0-.8 0z"/>
<path d="M117.6 156.2h.6a.53 .53 0 0 1 .7 .5 .53 .53 0 0 1-.6 .5h-.5v.8h-.2zM117.8 156.4v.6h.7a.31 .31 0 0 0 .2-.4 .31 .31 0 0 0-.4-.2z"/>
<path d="M119.1 157.1a.86 .86 0 0 1 1.7 0 .86 .86 0 0 1-1.7 0zM119.5 156.6a.65 .65 0 0 0 0 1 .65 .65 0 0 0 1-.1 .65 .65 0 0 0-.1-.9 .65 .65 0 0 0-.9 0z"/>
</g>
<path d="M205.6 86.1h.2l1.4 1.5v.3h-3l-.1-.3z" fill="none" stroke="#231f20" stroke-width=".75"/>
<path d="M205.5 86h.3l1.5 1.5-.1 .4h-3.1v-.4z" fill="none" stroke="#231f20" stroke-width=".35"/>
<g fill="#231f20">
<path d="M204.6 87.2h.3l.1 .3 .1-.3h.3l-.3 .4h-.2z"/>
<path d="M206.1 87.2h.6l-.3 .1 .2 .1-.2 .1h.3v.1h-.6z"/>
<path d="M208.7 84.2l.3-.1 .1 .3-.3-.1a.33 .33 0 0 1 .3 .4 .33 .33 0 0 1-.4 .3l-.1-.3 .4 .1-.4-.3z"/>
<path d="M208 84.1h.2l.1 .8v-.8h.2l-.1 .9-.4-.1z"/>
<path d="M204 84.1l.4 .1v.2h-.2l-.1-.1v.1v.4l.3-.1-.1 .3-.4-.1z"/>
<path d="M207.5 83.1l.1 .2z"/>
<path d="M205.4 87.2a.35 .35 0 0 1 .4 0 .35 .35 0 0 1 .2 .4h-.6zM205.6 87.3v.2h.2v-.2z"/>
<path d="M207.4 83.2a.16 .16 0 0 1 .3 0 .16 .16 0 0 1-.3 0zM207.4 83.2a.19 .19 0 0 0 .3 0 .19 .19 0 0 0-.3 0z"/>
<path d="M205.1 83.4h.6l.1 .4h-.6zM204.5 83.1l-.1 .2 .4 .9h.4l-.2 .8h.7l.1-.8 .4 .8 1.5-.1v-.2l-.6-1.7h-.6l.5 1.4h-.4l-.5-1.4z"/>
</g>
<text font-size="4.9" fill="#231f20" x="272.6" y="194.5">A4</text>
<g font-size="4.2" fill="#231f20">
<text x="36.4" y="14">1</text>
<text x="91.9" y="14">2</text>
<text x="147.4" y="14">3</text>
<text x="202.9" y="14">4</text>
<text x="258.2" y="14">5</text>
<text x="282.9" y="38.8">A</text>
<text x="282.9" y="94.1">B</text>
<text x="282.8" y="149.3">C</text>
<text x="282.8" y="189">D</text>
</g>
<g font-size="2.5" fill="#231f20">
<text x="203.6" y="24.9">TECHNICAL CHARACTERISTICS</text>
<text x="203.6" y="30.8">MATERIAL</text>
<text x="203.6" y="33.8">INSULATOR: PBT</text>
<text x="203.6" y="36.8">FLAMABILITY RATING: UL94-V0</text>
<text x="203.6" y="39.8">COLOR: GREEN</text>
<text x="203.6" y="42.8">CONTACT: BRASS</text>
<text x="203.6" y="45.8">SOLDER TAIL PLATING: TIN</text>
<text x="203.6" y="51.8">ENVIRONMENTAL</text>
<text x="203.6" y="54.8">OPERATING TEMPERATURE: -40 UP TO 105°C</text>
<text x="203.6" y="57.8">COMPLIANCE: LEAD FREE AND ROHS</text>
<text x="203.6" y="63.8">ELECTRICAL</text>
<text x="240" y="63.8">cULus</text>
<text x="259.3" y="63.8">VDE</text>
<text x="203.6" y="66.8">CURRENT RATING:</text>
<text x="203.6" y="69.8">WORKING VOLTAGE:</text>
<text x="239.8" y="66.8">20A</text>
<text x="240" y="69.8">300VAC</text>
<text x="259.2" y="66.8">20A</text>
<text x="259.3" y="69.8">300VAC</text>
<text x="203.6" y="72.8">WITHSTANDING VOLTAGE:</text>
<text x="203.6" y="75.8">CONTACT RESISTANCE:</text>
<text x="239.9" y="72.8">1.6KV</text>
<text x="245.1" y="75.8">20 mOhm max</text>
<text x="259.7" y="72.8">2.5KV</text>
<text x="203.6" y="81.8">STANDARD</text>
<text x="209" y="87.8">CERTIFIED 40023195 / MODEL NUMBER 3117</text>
<text x="210.4" y="84.8">CERTIFIED E315414 / MODEL NUMBER 3117</text>
<text x="203.6" y="93.8">MECHANICAL</text>
<text x="203.6" y="96.8">PITCH: 5.00MM</text>
<text x="203.6" y="102.8">SOLDERING: WAVE PROCESS ONLY</text>
<text x="203.6" y="108.8">PACKAGING: BOX</text>
<text x="203.6" y="114.8">SERIE 3117</text>
<text x="17.9" y="166.8">RoHS Compliant</text>
<text x="13.4" y="171">G</text>
<text x="97.8" y="170.8">PROJECTION:</text>
<text x="137.8" y="170.8">GENERAL TOLERANCE</text>
<text x="13.5" y="178.7">E</text>
<text x="13.6" y="174.6">F</text>
<text x="149.6" y="175.6">.X =</text>
<text x="154.9" y="174.8">+</text>
<text x="155.1" y="179.4">+</text>
<text x="156.4" y="175.6">/ 0.2</text>
<text x="157" y="176.4">-</text>
<text x="13.5" y="182.7">D</text>
<text x="148.1" y="180.2">.XX =</text>
<text x="156.5" y="180.2">/ 0.15</text>
<text x="157.2" y="181">-</text>
<text x="13.5" y="186.7">C</text>
<text x="13.5" y="190.8">B</text>
<text x="26.1" y="190.8">13-OCT-09</text>
<text x="52.2" y="190.8">STANDARD</text>
<text x="82.3" y="190.8">JP</text>
<text x="97.8" y="187.3">APPROVAL: RJ</text>
<text x="137.8" y="186.8">UNIT: MM</text>
<text x="137.8" y="190.9">SCALE:</text>
<text x="177.8" y="186.8">DESCRIPTION: SERIE 3117 - 5.00MM OPEN VERTICAL PCB HEADER</text>
<text x="177.8" y="189.8">WR-TBL</text>
<text x="272.4" y="186.8">SIZE</text>
<text x="13.5" y="194.8">A</text>
<text x="26.2" y="194.8">04-NOV-08</text>
<text x="56.4" y="194.8">PDF</text>
<text x="81.8" y="194.8">JP</text>
<text x="137.8" y="194.8">SHEET: 1/1</text>
<text x="177.8" y="194.8">WERI PART NO: 691</text>
<text x="202.7" y="194.8">311</text>
<text x="207.6" y="194.8">700</text>
<text x="212.4" y="194.8">0xx</text>
<text x="11.9" y="198.8">REV</text>
<text x="29.2" y="198.8">DATE</text>
<text x="56.3" y="198.8">FILE</text>
<text x="82.1" y="198.8">BY</text>
<text x="137.8" y="198.8">DRAW: MARVIN</text>
</g>
</svg>
